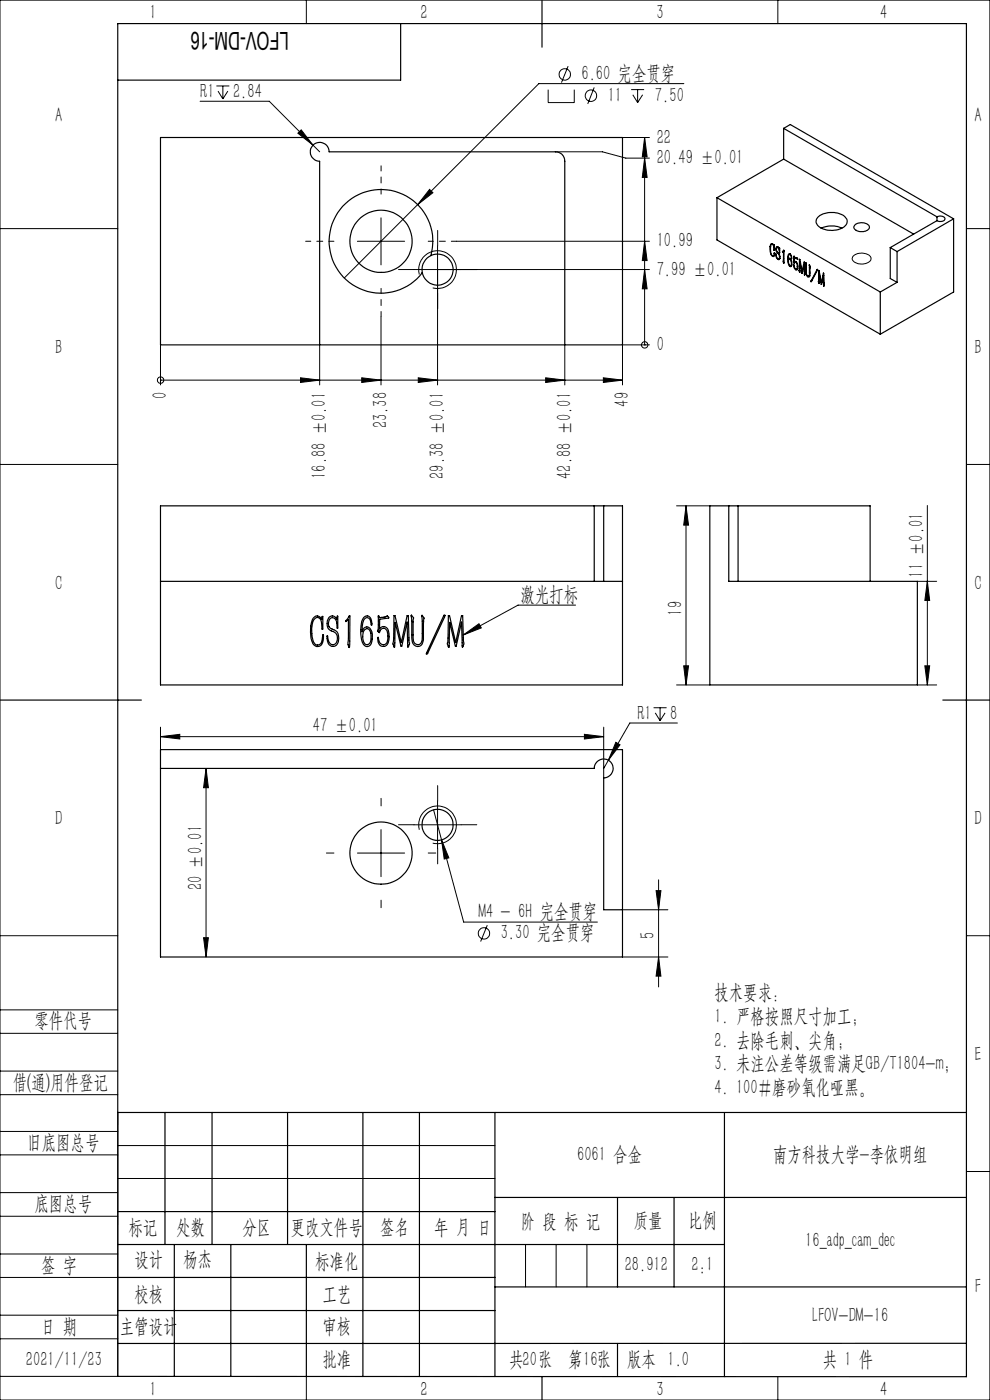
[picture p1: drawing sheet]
<svg xmlns="http://www.w3.org/2000/svg" width="210mm" height="297mm" viewBox="0 0 210 297" stroke-linecap="round" stroke-linejoin="round" font-family="sans-serif">
<g fill="none" stroke="#000" stroke-width=".21">
<path d="M0 0h210v297h-210zM45.9 18.2h2.7M46.2 19.3l1.1 1.7M47.3 18.2v2.8M48.3 19.3l-1 1.7M65 0v5M116.3 19v2.8h5.5v-2.8M120.5 14l-1.4 3.5M126 18.6l-1.3 3.4M133.9 19h2.7M135.3 19v2.8M145.1 17.7h-30.8l-25.7 25.7"/>
<path d="M165 0v5M42.4 21.5h14.7l9.3 9.3M63.2 28.3l.7-.8 2.5 3.3zM66.4 30.8l1.4 1.4M117.8 32.2h10l5 1.3h5M132 29.2h5.8M134.2 20.1l1.1 1.7M136.3 20.1l-1 1.7M136.7 29.2v44M136.7 33.5l.6 4.1h-1.1zM136.7 29.2l.6 4.1h-1.1zM0 48.5h25"/>
<path d="M75.8 51.2h10M80.8 46.2v10M88.6 43.4l-15.6 15.6M88.9 58.2a4 4 0 0 1 3.5-5 4 4 0 0 1 4.4 4.3 4 4 0 0 1-5 3.6M91.1 40.2l.7 .7-3.2 2.5zM92.8 52.2v29.5M96.8 51.2h41M136.7 57.2l.6 4.1h-1.1zM136.7 51.2l.6 4.1h-1.1zM137.8 57.2h-50M180.9 54.4a2.65 2.65 0 0 1 3.8 .2 1.48 1.48 0 0 1-1.7 1.4 1.97 1.97 0 0 1-2.2-1.2zM205 48.5h5"/>
<path d="M34 73.2v8.5M67.8 73.2v8.5M80.8 67.2v14.5M119.8 73.2v8.5M136.7 73.2h.1M137.8 73.2h-5.8v8.5M0 98.5h25M34 80.6h.1M34 80.6h98M63.7 80.1l4.1 .5-4.1 .5zM76.7 80.1l4.1 .5-4.1 .5zM88.7 80.1l4.1 .5-4.1 .5z"/>
<path d="M115.7 80.1l4.1 .5-4.1 .5zM128 80.1l4 .5-4 .5zM205 98.5h5M143.5 107.3h7.1M145.5 107.3v38M145.5 107.3l.5 4.1h-1zM196.7 107.2v38.1M98.2 134.7l3.4-2.4 .5 .9zM122.1 128.4h-12.2l-11.7 6.3M194.6 123.3h4.1M196.7 123.3l.5 4.1h-1zM34 156.3l4.1-.5v1z"/>
<path d="M34 154.3v4.7M34 156.3h94.1M124 155.8l4.1 .5-4.1 .5zM128.1 154.3v10.7M130.6 157.5l.9 .5-2.5 3.3zM138.6 150.1h2.8M139 151.2l1 1.7M140 150.1v2.8M141.1 151.2l-1.1 1.7M143.5 145.3h7.1M143.7 153.4h-10.1l-4.6 7.9M145 141.2h1l-.5 4.1z"/>
<path d="M194.6 145.3h4.1M196.2 141.2h1l-.5 4.1zM43.7 163l.5 4.1h-1zM43.7 163v40M80.8 176v10M87.8 175h10M88.9 176a4 4 0 0 1 3.5-5 4 4 0 0 1 4.4 4.3 4 4 0 0 1-5 3.6M92 171.8l1.7 6.4M92.8 170v10M93.7 178.2l1.5 3.8-1 .2zM93.7 178.2l4.7 17.4h28.3M129 161.3l-.9 1.7"/>
<path d="M0 198.5h25M43.2 198.9h1l-.5 4.1zM75.8 181h10M103.4 196.3l-1.4 3.4M132 193h9.7M139.2 188.9h1l-.5 4.1zM139.7 186.7v22.7M205 198.5h5M0 214.2h25M0 219.2h25M132 203h9.7M139.7 203l.5 4.1h-1z"/>
<path d="M0 232.2h25M0 227.2h25M25 236v56h-25M0 245h25M0 240h25M0 258h25M0 253h25M25 243h80M25 250h80M205 248.5h5M0 271h25M0 266h25"/>
<path d="M0 279h25M111.5 264v9M118 264v9M124.5 264v9M0 284h25M65 292.1v4.9M153.7 292h.1M165 292v5"/>
<circle cx="119.8" cy="15.8" r="1.2"/>
<circle cx="125.4" cy="20.3" r="1.21"/>
<circle cx="136.8" cy="73.2" r=".68"/>
<circle cx="34.1" cy="80.6" r=".69"/>
<circle cx="102.6" cy="198" r="1.21"/>
</g>
<g fill="none" stroke="#000" stroke-width=".25">
<path d="M85 5v12h-60M115 0v10M34 29.2h98v44h-98zM166.2 27.2l32.6 18.8M166.2 27.2l1.4-.8 34.7 20M166.2 33.8l-14.1 8.1M166.2 33.8l27.6 15.9M166.2 27.2v6.6M91.4 54.2a11 11 0 0 0-11.9-14 11 11 0 0 0-8.2 16.4 11 11 0 0 0 18.3 1.3M91.4 54.2a3.3 3.3 0 0 1 4.5 1.8 3.3 3.3 0 0 1-2.2 4.4 3.3 3.3 0 0 1-4.1-2.5M91.4 54.2a3.4 3.4 0 0 0-1.8 3.7M152.1 41.9l34.6 20"/>
<path d="M152.1 41.9v9l34.6 20M163.3 52.3a1.93 1.93 0 0 0 .6 2.1M163.5 52.2l-.2 .1M163.8 51.7h.1M163.8 51.7l-.3 .1-.2 .5M163.8 51.7l.4 .5M163.9 51.9l-.2-.1a2.35 2.35 0 0 0-.1 2.2l.4 .3 .2-.5M163.9 51.9l.2 .2 .1 1M163.9 51.7l-.2 .1M164 51.8l-.1 .1M164.2 53.8l.1-.2a.49 .49 0 0 1 0 .5 .49 .49 0 0 1-.4 .3M164.2 52h.1"/>
<path d="M164.2 52v.2M164.2 54.2h.1M164.3 54.1l-.4 .3M164.3 52l-.1 1.1M164.3 52.1l-.1 .1M164.3 53l-.1 .1M164.3 53.8h-.1M164.6 52.8l.3 .8M164.6 54.1v-.2a.84 .84 0 0 0 .6 1l.1-.4M164.6 54.1l.1 .5 .3 .4M164.6 54.1h.1M164.7 52.7l-.1 .1"/>
<path d="M164.9 53.6l.1 .2M165 52.3h-.3l-.1 .5M165 52.3l.3 .5M165 52.3l-.2 .2M165 52.5a.53 .53 0 0 0-.4 .5 .53 .53 0 0 0 .4 .5l.4 .6v.7M165 52.5l.3 .7M165 53.5l-.1 .1M165 53.8l.3 .7M165.1 52.5h-.1M165.1 53.7l-.1 .1M165.3 53.2v.4M165.3 52.8v-.2v1"/>
<path d="M165.3 54.8h.1M165.3 53.6h.1M165.4 52.8h-.1M165.4 53.1l-.1 .1M165.4 54.8v.1M165.4 54.8l-.4 .2M165.4 54.8l-.1 .3-.3-.1M165.4 54.8l-.2 .1M165.5 54.4l-.2 .1M166 53.4h.1M166.2 55.5v.2M166.2 55v.5"/>
<path d="M166.2 55.8h.1M166.2 53.2l.1-.1-.1 2.7M166.2 53.2l-.2 .2M166.2 53.4h-.2M166.2 53.4v1.6M166.2 55.7v.1M166.3 53.1l-.1 .1M166.3 55.5h-.1M166.3 55.8h-.1M166.3 55.7h-.1M166.3 55.7l-.1 .1M166.3 54.9l-.1 .1"/>
<path d="M166.3 53.2l-.3 .2M166.3 53.3l-.3 .1M166.3 53.3l-.1 .1M167.1 54.8a2.08 2.08 0 0 0 .5 1.7M167.2 54.7l-.1 .1M167.5 54.9h.1M167.6 53.9l-.3 .1-.2 .8M167.6 54.8a1.33 1.33 0 0 1 .1 1.7h-.1M167.6 54.8h-.2l-.2 .2M167.6 53.9l.3 .4v.5M167.6 53.9h-.1M167.6 55l-.1-.1a1.01 1.01 0 0 0 .2 1.5l.2-.2v-.7"/>
<path d="M167.6 55l.3 .5M167.6 54.8l-.4 .2M167.6 53.9l-.2 .1M167.6 54.9l-.2 .1M167.7 54.9l-.1 .1M167.9 54.8a.52 .52 0 0 0-.1-.5 .52 .52 0 0 0-.5-.2l-.1 .9M167.9 56.3h.1M167.9 56.3l-.2 .1M167.9 54.8h.1M167.9 55.5h.1M167.9 56.4l-.3 .1M168.4 55.6v.1"/>
<path d="M168.4 56.3v-.1a.64 .64 0 0 0 .7 .8v-.5M168.4 56.3l.1 .5 .3 .4M168.4 55.7l.1 .1M168.4 54.5v.3M168.4 54.5l.1-.1v.2l.6 .1 .1 .2M168.4 54.8v.8M168.4 55.6h.1M168.4 56.3h.1M168.5 55.8h.1M168.5 54.5h-.1M168.5 55.5h.3M168.5 54.7v.8"/>
<path d="M168.5 54.7l.7 .3M168.5 55.5l-.1 .1M168.5 54.7l-.1 .1M168.5 55.1h-.1M168.6 55.5l-.2 .1M168.7 54.6l-.2 .1M168.8 55.6l-.4 .1M168.8 55.7l-.3 .1M168.8 55.7l.3 .2v.6M168.8 55.5a1.32 1.32 0 0 1 .1 1.8l-.1-.1M168.8 55.5l-.2 .1M168.9 55.6l-.1 .1"/>
<path d="M169.2 57l-.4 .2M169.2 54.9v.1M169.2 57l-.2 .1M169.2 55h.1M169.2 56.4l-.1 .1M169.5 57.4l.1 .2M169.6 56.9l-.1 .5M169.6 57.6v.2M169.6 56.9v-1.9l.5 2.6M169.7 57.4l-.1 .4M169.7 56.9h-.1M169.7 57.4h-.2"/>
<path d="M169.7 57.6h-.1M169.7 57.7l-.1 .1M169.7 55.6v1.8M169.7 55.6l.4 2.4M169.8 55.6h-.1M170.1 57.6l.5-2 .2 2.5-.2 .2M170.2 57.9l-.1 .1M170.3 57.6h-.2M170.6 56.1l-.5 1.9M170.6 56.1v1.9M170.6 58.2v.1M170.6 58v.2"/>
<path d="M170.7 56.1h-.1M170.7 58.3h-.1M170.7 57.9l-.1 .1M170.7 58.1l-.1 .1M170.9 55.8v.5M170.9 55.8v-.1l.2 .4-.1 1.4a.74 .74 0 0 0 .6 1.1l.1-.8M170.9 57.4l.1 .7 .3 .6M170.9 56.3v1.1M171 55.8h-.1M171 57.4h-.1M171 56.2l-.1 .1M171.5 58.6l-.2 .1"/>
<path d="M171.7 56.3l.2 .2-.1 1.9-.2 .4-.3-.1M171.7 56.3v.4M171.7 56.7v1.1M171.7 58.5h.1M171.7 56.3h.1M171.8 58.5l-.2 .1M171.8 57.7l-.1 .1M171.8 56.7h-.1M172 59.6v.1M172.2 59.6l-.2 .1M172.2 59.5l-.2 .1M173.3 57.2l.1 .1-1.3 2.5-.1-.1"/>
<path d="M173.3 57.2l-1.3 2.4M173.4 57.1l-.1 .1M173.6 46a4.7 4.7 0 0 1 5.7 .1 1.45 1.45 0 0 1-.9 2.4 4.5 4.5 0 0 1-5-.8 1.22 1.22 0 0 1 .2-1.7zM173.6 59.8l.1 .2M173.6 59.3v.5M173.6 59.3l.1-1.9 .5 2.6M173.7 59.2l-.1 .1M173.7 59.7l-.1 .1M173.7 60h.1M173.8 58l-.1 2.1M173.8 58l.4 2.3M173.8 58h.1"/>
<path d="M174.2 48.4l.5-.2a5.4 5.4 0 0 1 3.9 .2M174.3 59.9l-.1 .1M174.7 58.5l-.5 1.8M174.7 58.5v1.8M174.8 58.5h-.1M181.5 47.6a2.1 2.1 0 0 1 2.9 .5 1.34 1.34 0 0 1-1.7 1 1.15 1.15 0 0 1-1.5-1.1zM188.8 52.5l1.5 .9M188.8 52.5v6.6l1.5 .8M190.3 53.4v6.5M190.3 59.9l-3.6 2M198.8 46a1.13 1.13 0 0 1 1.6 .5 1.21 1.21 0 0 1-1.6 .3M198.8 46.8l-10 5.7"/>
<path d="M198.8 46v.8M202.3 46.4l-12 7M202.3 46.4v15.5l-15.6 9M67.8 73.2v-39a2 2 0 0 1-2-2 2 2 0 0 1 2-2 2 2 0 0 1 2 2h48a1.93 1.93 0 0 1 2 2v39M173.7 60v.1M173.7 60.1h.1M174.2 60l.5-2.1 .1 2.6M174.3 60.3h-.1M174.7 60.3v.3M174.7 60.6v.1M174.8 60.6l-.1 .1M174.8 60.3h-.1"/>
<path d="M174.8 60.5v.1M174.8 60.5l-.1 .1M186.7 61.9v9M126 107.3h2.1M126 107.3h-92v38h98v-38h-3.9M126 107.3v16M128.1 107.3v16M150.6 107.3h4v16h40v22h-44zM154.6 107.3h2M156.6 107.3h28v16M156.6 107.3v16M34 123.3h98"/>
<path d="M66.4 131.2a1.03 1.03 0 0 1 1-.5 1.03 1.03 0 0 1 .9 .7v-.6h.2v2.7h-.2v-.8a1.57 1.57 0 0 0-.9-1.7 1.28 1.28 0 0 0-1.1 1.4 5.5 5.5 0 0 0 .6 4.3 .96 .96 0 0 0 1 0 .96 .96 0 0 0 .4-1l.2-1h.1v1a1.23 1.23 0 0 1-1.1 1.5 1.23 1.23 0 0 1-1.4-1.2 6.5 6.5 0 0 1 .3-4.8zM69.8 131a.98 .98 0 0 1 1.6 .3l.1-.6 .1 2.5h-.1a2.06 2.06 0 0 0-.6-2.1 .91 .91 0 0 0-1.2 1.1 1.22 1.22 0 0 0 1.1 1.4 2.12 2.12 0 0 1 .6 3.3 1.29 1.29 0 0 1-1.5 0 1.29 1.29 0 0 1-.5-1.4v-.6h.1a1.41 1.41 0 0 0 1.3 1.8 1.58 1.58 0 0 0 .8-1.6 1.58 1.58 0 0 0-1.3-1.3 1.89 1.89 0 0 1-.5-2.8zM74.1 130.7h.1l-.1 6.7-.3-1 .1-5-.5 .5-.1-.2zM77.1 131.1a.94 .94 0 0 1 1.1-.4 .94 .94 0 0 1 .6 1l.1 .9h-.2v-.5a.83 .83 0 0 0-.7-1 .83 .83 0 0 0-1 .8l-.2 2.1a1.04 1.04 0 0 1 1-1 1.04 1.04 0 0 1 1.1 1 2.8 2.8 0 0 1-.7 3.1 1.06 1.06 0 0 1-1.4-.9 7.4 7.4 0 0 1 .3-5.1zM77.4 133.6a.65 .65 0 0 1 .7-.2 .65 .65 0 0 1 .4 .5l.2 .4a2.65 2.65 0 0 1-.5 2.4 .72 .72 0 0 1-1.1-.6l-.2-1a1.91 1.91 0 0 1 .5-1.5zM80.2 130.7l.1-.1 .4 .4 .9-.1 .6-.2 .3 .3-2 .4v2a1.02 1.02 0 0 1 1-.5 1.02 1.02 0 0 1 .9 .8 3.4 3.4 0 0 1-.4 3.2 1.21 1.21 0 0 1-1.5 0 1.21 1.21 0 0 1-.3-1.4l.1-.3a1.23 1.23 0 0 0 1.3 1.5 2.05 2.05 0 0 0 .6-2.3l-.1-.5a.83 .83 0 0 0-.9-.6 .83 .83 0 0 0-.7 .9l-.4-.3 .1-.3zM83.6 130.6h.2l1.3 5.7 1.3-5.7h.2l.1 5.2a1.49 1.49 0 0 1-.2 1.5l-.1-5.3-1.2 5.1h-.1l-1.3-5.1-.2 5.3-.2-.7zM87.3 130.5l.4 .6-.1 3.6a1.7 1.7 0 0 0 .7 2 .87 .87 0 0 0 1.2-.9v-5.3l.5 .6-.2 4.2a1.37 1.37 0 0 1-1.6 1.8 1.62 1.62 0 0 1-.9-1.7zM94.2 130.5h.2l-.1 .4-3.6 7.7-.2 .2v-.4zM95.1 130.6h.3l1.3 5.7 1.2-5.7h.2l.2 5.2a1.55 1.55 0 0 1-.2 1.5l-.2-5.3-1.1 5.1h-.2l-1.2-5.1-.1 5-.1 .3-.1-.1-.2-.6zM0 148.5h30M34 159h98v44h-98z"/>
<path d="M200 148.5h10M34 163h92a2.01 2.01 0 0 1 2.1-2 2.01 2.01 0 0 1 2 2 2.01 2.01 0 0 1-2 2v28h3.9M25 236h180M35 236v28M45 236v28M61 236v28M77 236v56M89 236v56M105 236v56M153.7 236v56M25 257h80M105 254h100"/>
<path d="M131 254v19M143 254v19M25 264h128.7M25 271h80M25 278h80M37 264v28M49 264v28M65 264.1v28M105 273h100M25 292l180 .1v-287.1h-180v287M115 292v5M131 285v7"/>
<path d="M205 285h-180"/>
<circle cx="80.8" cy="51.2" r="6.6"/>
<circle cx="92.8" cy="175" r="3.3"/>
<circle cx="80.8" cy="181" r="6.6"/>
</g>
<path d="M70.8 51.2h-6M80.8 41.2v-6M90.8 51.2h6M80.8 61.2v6" fill="none" stroke="#000" stroke-width=".21" stroke-dasharray="30.5 1.3 1.3 1.3" stroke-dashoffset="29.4"/>
<path d="M87.8 57.2h-3.3M92.8 52.2v-3.3M97.8 57.2h3.3M92.8 62.2v3.3M80.8 171v-1.6M87.8 175h-3.3M92.8 170v-3.3M92.8 180v3.3M97.8 175h3.3M70.8 181h-1.6M80.8 191v1.6M90.8 181h1.6" fill="none" stroke="#000" stroke-width=".21" stroke-dasharray="30.5 1.3 1.3 1.3"/>
<g fill="#000">
<path d="M98.2 134.7l3.4-2.4 .5 .9z"/>
<path d="M91.1 40.2l-2.5 3.2 3.2-2.5zM63.9 27.5l-.7 .8 3.2 2.5zM93.7 178.2l.5 4 1-.2zM34 156.3l4.1-.5v1zM124 155.8l4.1 .5-4.1 .5zM130.6 157.5l-1.6 3.8 2.5-3.3z"/>
<path d="M136.7 57.2l.6 4.1h-1.1zM136.7 51.2l.6 4.1h-1.1zM136.7 33.5l.6 4.1h-1.1zM136.7 29.2l.6 4.1h-1.1z"/>
<path d="M63.7 80.1l4.1 .5-4.1 .5zM76.7 80.1l4.1 .5-4.1 .5zM88.7 80.1l4.1 .5-4.1 .5zM115.7 80.1l4.1 .5-4.1 .5zM128 80.1l4 .5-4 .5z"/>
<path d="M196.7 123.3l.5 4.1h-1zM196.2 141.2h1l-.5 4.1zM145.5 107.3l.5 4.1h-1zM145 141.2h1l-.5 4.1zM43.7 163l.5 4.1h-1zM43.2 198.9h1l-.5 4.1zM139.2 188.9h1l-.5 4.1zM139.7 203l.5 4.1h-1z"/>
</g>
<text font-size="5.2" x="61.3" y="6.9" transform="rotate(-180 61.3 6.9)">LFOV-DM-16</text>
<g font-size="4.4">
<text x="31.7" y="4.1">1</text>
<text x="89.2" y="4.1">2</text>
<text x="139.2" y="4.1">3</text>
<text x="186.7" y="4.1">4</text>
<text x="123.4" y="17.1">6.60 完全贯穿</text>
<text x="42.5" y="20.8">R1</text>
<text x="49.4" y="20.8">2.84</text>
<text x="128.9" y="21.6">11</text>
<text x="138.9" y="21.6">7.50</text>
<text x="11.7" y="25.9">A</text>
<text x="206.7" y="25.9">A</text>
<text x="139.3" y="34.8">20.49 ±0.01</text>
<text x="139.3" y="30.4">22</text>
<text x="139.3" y="52.5">10.99</text>
<text x="139.3" y="58.5">7.99 ±0.01</text>
<text x="11.7" y="75.1">B</text>
<text x="139.3" y="74.4">0</text>
<text x="206.7" y="75.1">B</text>
<text x="35.4" y="84.7" transform="rotate(-90 35.4 84.7)">0</text>
<text x="133.4" y="86.2" transform="rotate(-90 133.4 86.2)">49</text>
<text x="82.1" y="90.8" transform="rotate(-90 82.1 90.8)">23.38</text>
<text x="69.1" y="101.6" transform="rotate(-90 69.1 101.6)">16.88 ±0.01</text>
<text x="94.1" y="101.6" transform="rotate(-90 94.1 101.6)">29.38 ±0.01</text>
<text x="121.1" y="101.6" transform="rotate(-90 121.1 101.6)">42.88 ±0.01</text>
<text x="11.7" y="125.1">C</text>
<text x="195.8" y="122.5" transform="rotate(-90 195.8 122.5)">11 ±0.01</text>
<text x="206.7" y="125.1">C</text>
<text x="110.4" y="127.5">激光打标</text>
<text x="144.7" y="130.6" transform="rotate(-90 144.7 130.6)">19</text>
<text x="66.4" y="155.4">47 ±0.01</text>
<text x="135.2" y="152.7">R1</text>
<text x="142.2" y="152.7">8</text>
<text x="11.7" y="175.1">D</text>
<text x="206.7" y="175.1">D</text>
<text x="42.8" y="188.9" transform="rotate(-90 42.8 188.9)">20 ±0.01</text>
<text x="101.5" y="194.8">M4 - 6H 完全贯穿</text>
<text x="106.2" y="199.3">3.30 完全贯穿</text>
<text x="138.8" y="199.3" transform="rotate(-90 138.8 199.3)">5</text>
<text x="151.5" y="212">技术要求：</text>
<text x="7.3" y="217.9">零件代号</text>
<text x="151.5" y="217">1. 严格按照尺寸加工；</text>
<text x="151.5" y="222">2. 去除毛刺、尖角；</text>
<text x="151.5" y="227">3. 未注公差等级需满足GB/T1804-m;</text>
<text x="206.7" y="225.1">E</text>
<text x="2.7" y="231">借(通)用件登记</text>
<text x="151.5" y="232">4. 100#磨砂氧化哑黑。</text>
<text x="5.8" y="243.7">旧底图总号</text>
<text x="122.4" y="246.2">6061 合金</text>
<text x="164" y="246.2">南方科技大学-李依明组</text>
<text x="7.3" y="256.8">底图总号</text>
<text x="27.2" y="261.9">标记</text>
<text x="37.4" y="261.9">处数</text>
<text x="51.4" y="261.9">分区</text>
<text x="61.7" y="261.9">更改文件号</text>
<text x="80.6" y="261.9">签名</text>
<text x="92.1" y="261.9">年 月 日</text>
<text x="110.5" y="260.4">阶 段 标 记</text>
<text x="134.4" y="260.4">质量</text>
<text x="145.9" y="260.4">比例</text>
<text x="8.7" y="269.8">签 字</text>
<text x="28.5" y="268.7">设计</text>
<text x="38.9" y="268.7">杨杰</text>
<text x="66.9" y="269">标准化</text>
<text x="132.5" y="269.7">28.912</text>
<text x="146.7" y="269.7">2:1</text>
<text x="170.8" y="264.6">16_adp_cam_dec</text>
<text x="28.5" y="275.9">校核</text>
<text x="68.4" y="275.9">工艺</text>
<text x="206.8" y="274.4">F</text>
<text x="172.3" y="280.6">LFOV-DM-16</text>
<text x="8.7" y="282.9">日 期</text>
<text x="25.4" y="282.9">主管设计</text>
<text x="68.4" y="282.8">审核</text>
<text x="5.5" y="289.9">2021/11/23</text>
<text x="68.4" y="289.9">批准</text>
<text x="108" y="289.9">共 张</text>
<text x="110.8" y="289.9">20</text>
<text x="120.5" y="289.9">第 张</text>
<text x="123.7" y="289.9">16</text>
<text x="133" y="289.9">版本 1.0</text>
<text x="174.6" y="289.9">共 1 件</text>
<text x="31.7" y="296.1">1</text>
<text x="89.2" y="296.1">2</text>
<text x="139.2" y="296.1">3</text>
<text x="186.7" y="296.1">4</text>
</g>
</svg>
